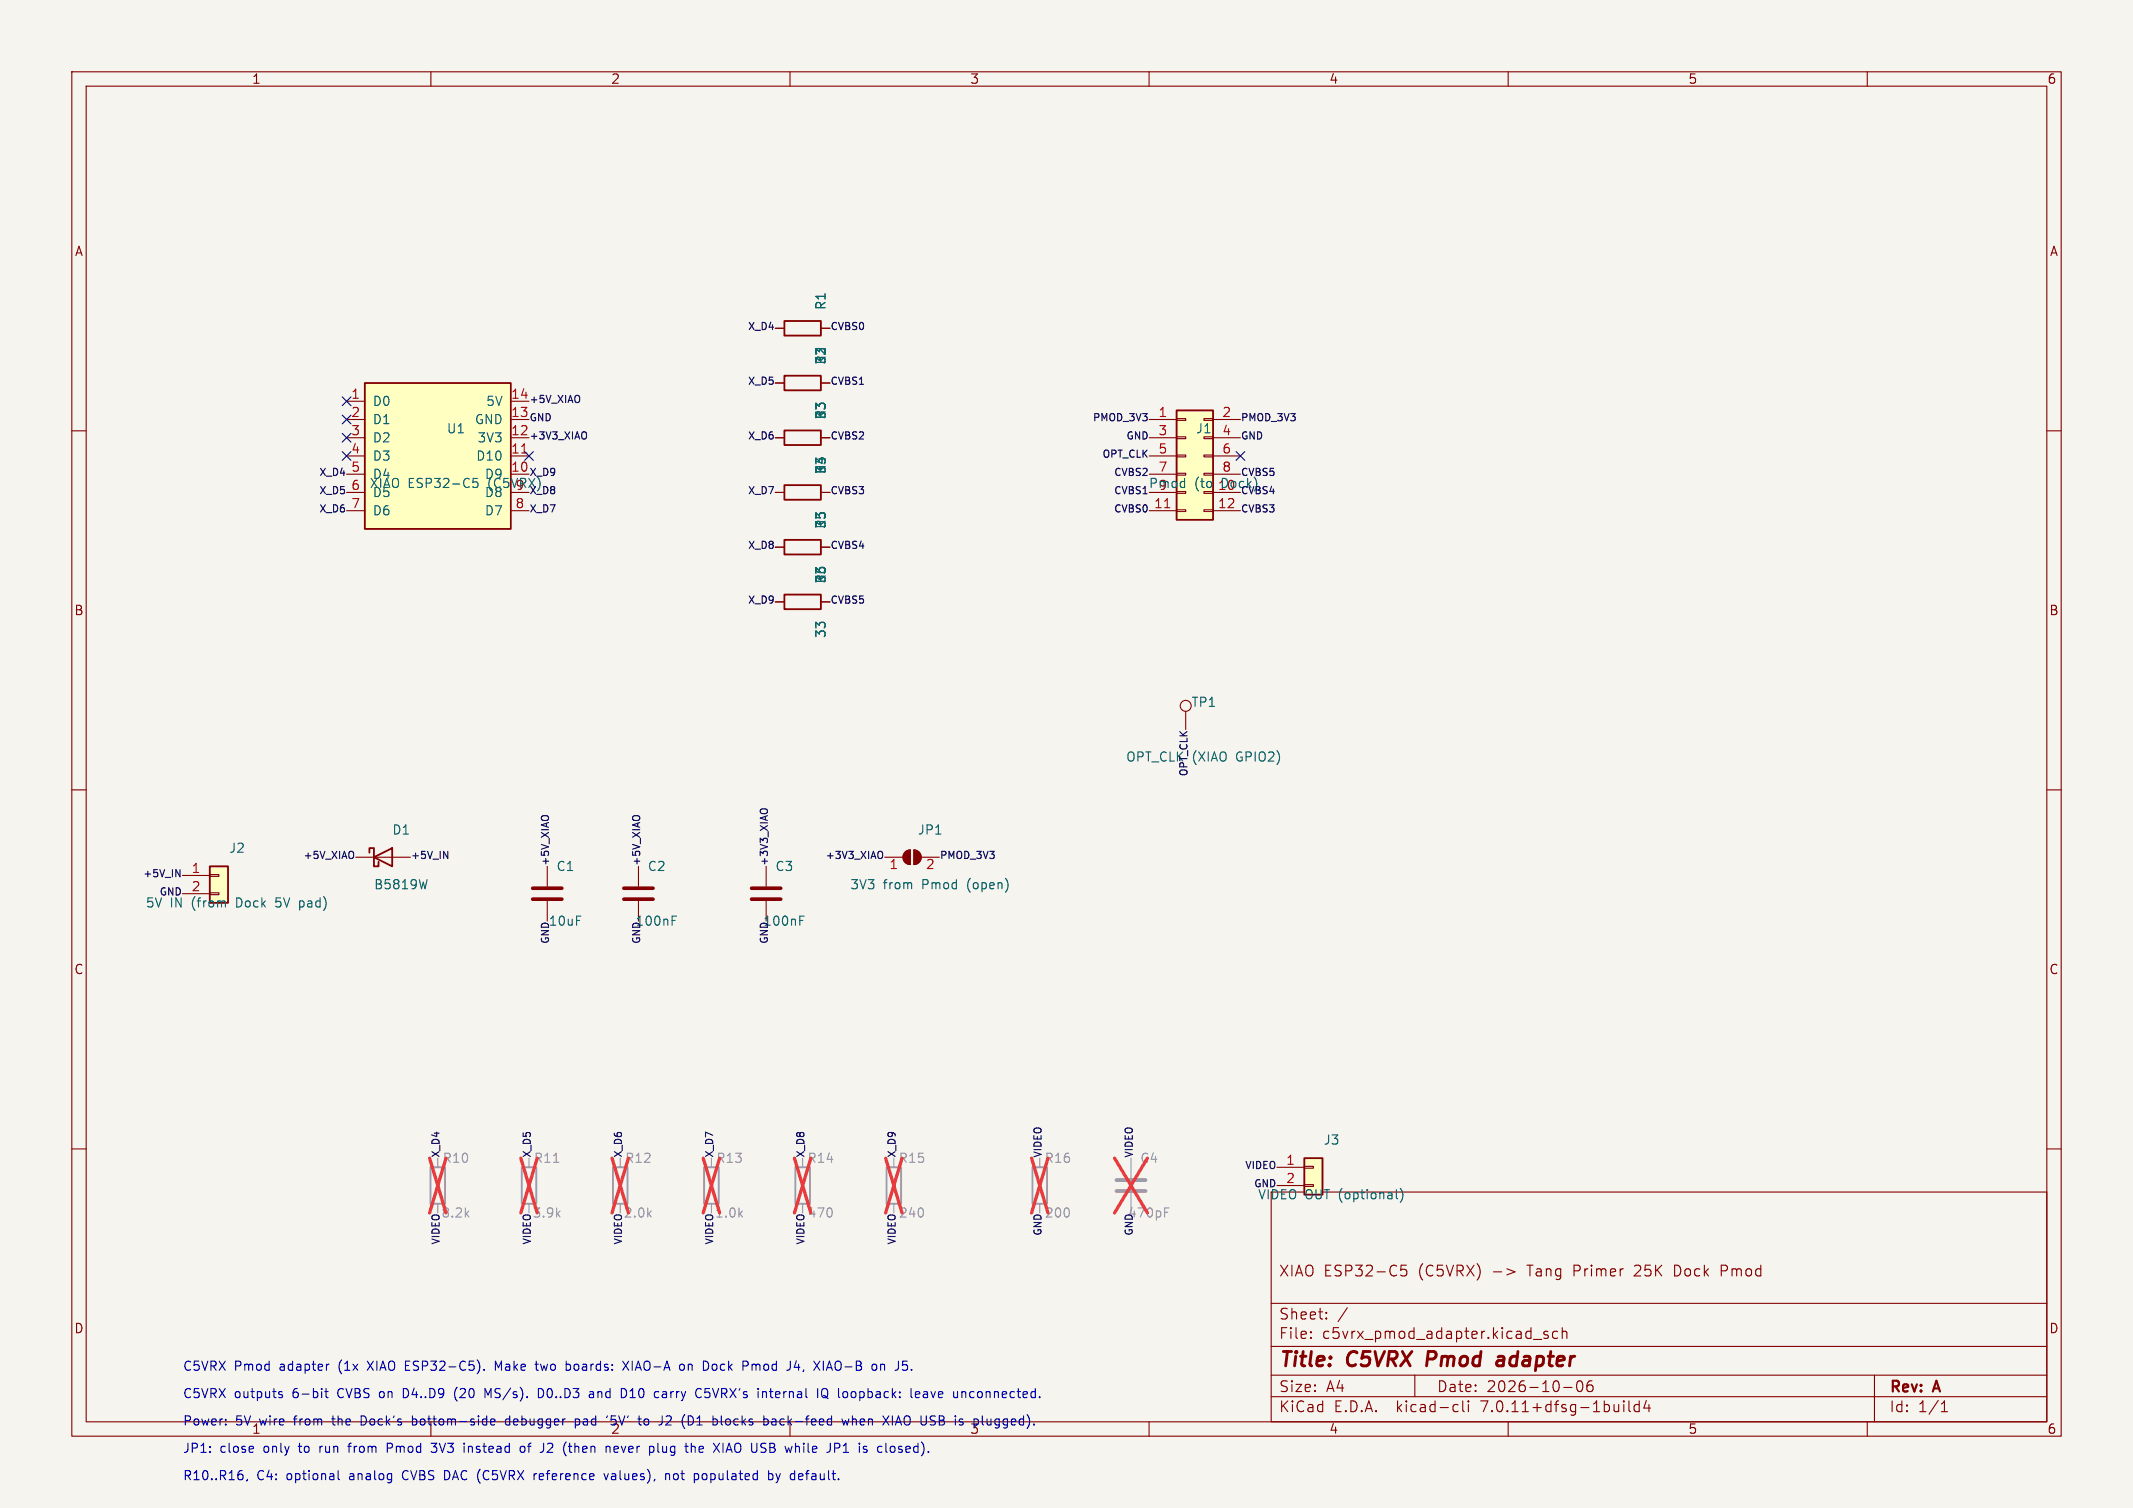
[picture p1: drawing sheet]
<svg xmlns="http://www.w3.org/2000/svg" width="297mm" height="210mm" viewBox="0 0 297 210" stroke-linecap="round" stroke-linejoin="round" font-family="sans-serif">
<path d="M0 0h297v210h-297z" fill="#f5f4ef" stroke="#f5f4ef" stroke-width=".14"/>
<g fill="none" stroke="#840000" stroke-width=".15">
<path d="M10 10h277v190h-277zM12 12h273v186h-273zM60 10v2M110 10v2M160 10v2M210 10v2M260 10v2M10 60h2M48.3 58.4h2.5M48.3 55.9h2.5M71.1 58.4h2.6M71.1 55.9h2.6"/>
<path d="M107.9 53.3h1.3M107.9 45.7h1.3M114.3 53.3h1.3M114.3 45.7h1.3M160 58.4h3.8M163.8 58.3h1.3v.2h-1.3zM167.6 58.3h1.3v.2h-1.3zM168.9 58.4h3.8M285 60h2M48.3 68.6h2.5M48.3 71.1h2.5M48.3 61h2.5"/>
<path d="M48.3 63.5h2.5M48.3 66h2.5M71.1 71.1h2.6M71.1 61h2.6M71.1 63.5h2.6M71.1 66h2.6M107.9 68.6h1.3M107.9 61h1.3M107.9 76.2h1.3M114.3 68.6h1.3M114.3 61h1.3M114.3 76.2h1.3"/>
<path d="M160 68.6h3.8M160 71.1h3.8M160 61h3.8M160 63.5h3.8M160 66h3.8M163.8 71h1.3v.2h-1.3zM163.8 68.5h1.3v.2h-1.3zM163.8 65.9h1.3v.3h-1.3zM163.8 63.4h1.3v.2h-1.3zM163.8 60.8h1.3v.3h-1.3zM167.6 71h1.3v.2h-1.3zM167.6 65.9h1.3v.3h-1.3z"/>
<path d="M167.6 63.4h1.3v.2h-1.3zM167.6 60.8h1.3v.3h-1.3zM168.9 68.6h3.8M168.9 71.1h3.8M168.9 61h3.8M168.9 63.5h3.8M168.9 66h3.8M107.9 83.8h1.3M114.3 83.8h1.3M165.1 99.1v2.5M10 110h2M49.5 119.4h7.6"/>
<path d="M123.2 119.4h2.5M126.1 118.6l.6-.2v2a1.02 1.02 0 0 1-.9-.7 1.02 1.02 0 0 1 .3-1.1zM127.3 118.4a1.02 1.02 0 0 1 1 1 1.02 1.02 0 0 1-1 1zM128.3 119.4h2.5M285 110h2M25.4 121.9h3.8M25.4 124.5h3.8M29.2 124.3h1.3v.3h-1.3zM29.2 121.8h1.3v.2h-1.3zM76.2 120.7v2.7M76.2 125.5v2.8M88.9 120.7v2.7"/>
<path d="M88.9 125.5v2.8M106.7 120.7v2.7M106.7 125.5v2.8M10 160h2M285 160h2M177 166h108v32h-108zM177.8 162.6h3.8M177.8 165.1h3.8M181.6 165h1.3v.2h-1.3zM181.6 162.4h1.3v.3h-1.3zM195.8 176.2h-.7l-.1 .7 .2-.1h.5l.2 .3-.1 .5-.2 .1h-.4l-.2-.1M208 177.1h1.1"/>
<path d="M209.8 176.7l1.2 .4-1.2 .5M233.5 176.2h-.3v1.5h.3M239.7 177h.5M240.2 176.2h-.5v1.5M60 198v2M110 198v2M160 198v2M177 194.5h108M177 191.5h108M177 187.5h108M177 181.5h108M182.5 186.3h.1l-.1 .1"/>
<path d="M182.5 186.3v.1M182.5 185.5v.1M182.5 185.5h.1l-.1 .1M184.7 183.6v.1M184.7 183.6h-.1l.1 .1M184.7 182.8v.1M184.7 182.8h-.1l.1 .1M187.6 182.1l-1.3 2M197 191.5v3M202.6 195.6l.4 .1M203 196.5l-.4 .1M203.7 195.1v1.3l.2 .2"/>
<path d="M204.5 195.1v.1M204.5 195.6v1M204.5 195.1l-.1 .1h.1M210 198v2M213.5 186.5h1.2M215.5 185.5l-.3-.1-.2 .2v.2l.5 .2 .1 .1-.1 .2-.1 .1-.4-.1M216.9 185.5l-.4-.1-.3 .3v.4l.1 .2 .2 .1 .4-.1M217.5 185.5a.37 .37 0 0 1 .7 .1v.8M217.5 184.9v1.5M217.7 193.2h1.2M219.7 192.4a1.02 1.02 0 0 0 .2 1.4h.1a.91 .91 0 0 0 .2-1.4M221.2 192.4a1.17 1.17 0 0 0-.1 1.3l.1 .1 .5-.1 .1-.2v-.3l-.3-.3h-.3l-.2 .3"/>
<path d="M221.4 192.3h.3M226.1 195.1v.1M226.1 195.6v1M226.1 195.1l-.1 .1h.1M226.1 195.1l.1 .1h-.1M226.8 195.1v1.3l.2 .2M228.2 195.7l-.4-.1-.3 .3v.4l.2 .2 .1 .1 .4-.1M228.2 195.1v1.5M229.2 195l-.3 1.1h.9M229.6 195.6v1M260 198v2M261 191.5v6.5"/>
<path d="M270.3 196.6h.9M270.3 195.5l.4-.4v1.5"/>
<circle cx="165.1" cy="98.3" r=".76"/>
</g>
<path d="M198.9 188.2l-.3 2M208.5 190.1l.1 .1 .7-.1M208.6 189l.2-.1 .6 .1M209.4 189.4h-.7l-.3 .3" fill="none" stroke="#840000" stroke-width=".4"/>
<path d="M59.9 162.6h2.1v5h-2.1zM72.6 162.6h2.1v5h-2.1zM85.3 162.6h2.1v5h-2.1zM98 162.6h2.1v5h-2.1zM110.7 162.6h2.1v5h-2.1zM123.4 162.6h2.1v5h-2.1zM143.8 162.6h2v5h-2z" fill="none" stroke="#9c9b98" stroke-width=".25"/>
<g fill="none" stroke="#9c9b98" stroke-width=".15">
<path d="M61 161.3v1.3M61 167.6v1.3M73.7 161.3v1.3M73.7 167.6v1.3M86.4 161.3v1.3M86.4 167.6v1.3M99.1 161.3v1.3M99.1 167.6v1.3M111.8 161.3v1.3M111.8 167.6v1.3M124.5 161.3v1.3M124.5 167.6v1.3"/>
<path d="M144.8 161.3v1.3M144.8 167.6v1.3M157.5 161.3v2.8M157.5 166.1v2.8"/>
</g>
<g fill="none" stroke="#eb3a3d" stroke-width=".46">
<path d="M59.8 161.3l2.3 7.6M62.1 161.3l-2.3 7.6M72.5 161.3l2.3 7.6M74.8 161.3l-2.3 7.6M85.2 161.3l2.3 7.6M87.5 161.3l-2.3 7.6M97.9 161.3l2.3 7.6M100.2 161.3l-2.3 7.6M110.6 161.3l2.3 7.6M112.9 161.3l-2.3 7.6M123.3 161.3l2.3 7.6M125.6 161.3l-2.3 7.6"/>
<path d="M143.6 161.3l2.3 7.6M145.9 161.3l-2.3 7.6M155.2 161.3l4.6 7.6M159.8 161.3l-4.6 7.6"/>
</g>
<path d="M50.8 53.3h20.3v20.4h-20.3zM109.2 52.3h5.1v2.1h-5.1zM109.2 59.9h5.1v2.1h-5.1zM109.2 44.7h5.1v2h-5.1zM163.8 57.2h5.1v15.2h-5.1zM109.2 67.6h5.1v2h-5.1zM109.2 75.2h5.1v2h-5.1zM109.2 82.8h5.1v2h-5.1zM51.4 118.7v-.6h.7v2.6h.6v-.7M52.1 119.4l2.5-1.3v2.6zM29.2 120.7h2.5v5h-2.5zM181.6 161.3h2.5v5.1h-2.5z" fill="none" stroke="#840000" stroke-width=".25"/>
<g fill="#ffffc2" stroke="#ffffc2" stroke-width=".14">
<path d="M163.8 57.2h5.1v15.2h-5.1z"/>
<path d="M29.2 120.7h2.5v5h-2.5z"/>
<path d="M181.6 161.3h2.5v5.1h-2.5z"/>
<path d="M50.8 53.3h20.3v20.4h-20.3z"/>
</g>
<path d="M72.6 63.1h.8M162.2 70.7h.7" fill="none" stroke="#a90000" stroke-width=".15"/>
<path d="M74.2 125.2h4M74.2 123.7h4M86.9 125.2h4M86.9 123.7h4M104.6 125.2h4.1M104.6 123.7h4.1" fill="none" stroke="#840000" stroke-width=".51"/>
<path d="M66.5 66.6h-.6l-.1 .6 .2-.1 .4 .1 .2 .1-.1 .5-.2 .1h-.3l-.2-.1M41.7 125.5v1.2M41.7 126.2l.1 .1M41.8 125.5h-.1M59.5 122.5l-.3 1.3M93.6 128.2h.4M93.6 127.6h.6M111.4 128.2h.4M111.4 127.6h.6M194.4 165.7v1.1l.2 .1M195 165.5a1.46 1.46 0 0 1 0 1.9" fill="none" stroke="#006464" stroke-width=".15"/>
<g fill="#840000" stroke="#840000" stroke-width=".15">
<path d="M126.1 118.6l.6-.2v2a1.02 1.02 0 0 1-.9-.7 1.02 1.02 0 0 1 .3-1.1z"/>
<path d="M127.3 118.4a1.02 1.02 0 0 1 1 1 1.02 1.02 0 0 1-1 1z"/>
</g>
<path d="M77.1 161.9h.7M162.2 168.8h.4M162.2 168.2h.6" fill="none" stroke="#939391" stroke-width=".15"/>
<path d="M155.4 165.9h4.1M155.4 164.3h4.1" fill="none" stroke="#9c9b98" stroke-width=".51"/>
<path d="M81.4 60.1l.1 .1a.64 .64 0 0 1-.1 .9M49.1 118.6a.71 .71 0 0 1 0 .9M61.8 118.6l.5 1v-1M105.9 112.9v-.1a.64 .64 0 0 1 1 .1M122.7 118.6h.1a.64 .64 0 0 1-.1 1M24.5 121.1l.6 1v-1" fill="none" stroke="#0f0f0f" stroke-width=".15"/>
<g fill="none" stroke="#0000c2" stroke-width=".15">
<path d="M31.4 198.3v.1M31.4 197.7v.1M38.9 194.2h.3l.1 .2v.2h-.4M38.9 193.9h.4M45.2 193.8h.5M45.4 193.4v1.1l.1 .1h.2M45.8 190h-.2M50.6 197.2h-.3v1.2h.3M56.5 193.4h-.3v1.2h.3M57.4 198.4h.4M57.4 197.2v1.2M57.8 197.6l-.4 .1"/>
<path d="M63.7 193.2a1.46 1.46 0 0 0 0 1.9M67.4 190.7v.1M68.3 198l.6-.1v-.2l-.4-.1-.2 .2 .1 .6h.5M68.4 193.4l-.4 .9-.5-.9v1.2M69.4 190.5l-.4-.9v1.2M71 197.7l-.4-.1-.2 .2v.4l.1 .2h.5M74.5 190h.5M74.7 190.6v.2h.3M75 193.4a.64 .64 0 0 1 .7 .6 .64 .64 0 0 1-.7 .6zM79 190h.3l.1 .2v.5l-.4 .1M80.1 197.7l.4-.1 .2 .2v.4l-.1 .2h-.5M80.1 197.6v1.3"/>
<path d="M82.2 193.8h.3l.1 .2v.6M82.6 194.6h-.4M82.6 194.1l-.4 .1M85.7 197.2h-.6v.6l.2-.1h.3M86.7 189.6l.8 1.2M86.8 193.4a.68 .68 0 0 1 .5 .6 .68 .68 0 0 1-.5 .6M87.5 189.6l-.8 1.2M90.1 197.6l-.3 .1-.1 .1v.5l.4 .1M92.6 193.8l-.3 .1M92.7 194.2h-.3a.25 .25 0 0 0-.2 .2 .25 .25 0 0 0 .2 .2h.3M93.2 197.2h-.3l-.2 .1M93.4 197.7l-.7 .7h.8"/>
<path d="M94.7 190h.3l.3 .2v.4l-.1 .2h-.5M95.8 197.2h.3a.53 .53 0 0 1 .5 .5M96.6 197.9a.55 .55 0 0 1-.8 .5M97.4 193.4l.2 .1M97.6 194.5l-.2 .1M98.1 194.5l.2 .1h.3M98.8 193.4h-.6l-.1 .6 .2-.1h.3M99.4 190l-.2 .2v.4l.2 .2M100.4 197.2v1.1l.2 .1M104.7 190v.8M105.1 190l-.4 .1M106.5 193.8l.2 .2v.6"/>
<path d="M107.1 193.8h.5M107.5 197.7h.5v.7M108 197.9l-.4 .1a.25 .25 0 0 0-.2 .2 .25 .25 0 0 0 .2 .2h.4M110.9 189.5l-.3 .9h.8M111.2 190v.8M114.5 193.6a.43 .43 0 0 1 .4-.2 .43 .43 0 0 1 .3 .4v.4a.42 .42 0 0 1-.4 .5 .42 .42 0 0 1-.4-.5zM114.6 194.3l.3 .1 .4 .4M115.2 190.5h.6M115.5 189.6l-.4 1.2M117.2 197.6l.3 .8 .2-.6 .3 .6 .2-.8M118.6 194.6h.3M118.7 197.7l.2-.1 .3 .1v.7"/>
<path d="M118.7 197.2v1.2M118.9 193.8l-.3 .1M122.6 190.1l.2-.1h.3l.1 .8M122.6 190v.8M124.7 198.4l.4-1.2 .4 1.2M124.8 198.1h.6M126.9 190.7v.1M127.5 194.2l.6-.1-.1-.2-.4-.1-.1 .2v.6h.5M128.6 193.9h.5l.1 .7M129.2 194.1l-.5 .1a.25 .25 0 0 0-.2 .2 .25 .25 0 0 0 .2 .2h.5M135.5 193.8l-.4 .1-.1 .1 .1 .5 .4 .1M135.6 197.6v1.3"/>
<path d="M136 197.6l-.4 .1M138.6 197.7v.6M33.8 205.4v.5M34.5 206l-.2 .3M47.1 204.8v1.1l.2 .2M48.4 201.4h.5M48.7 201l-.1 1.3M53.9 201.7h.5M54.4 201h-.5v1.3M60 201h.8l-.4 .5h.3M60 202.1l.2 .2 .5-.1M65.2 201.4v.9"/>
<path d="M65.4 201.4l-.2 .1M72.5 201.5l.4-.1 .2 .3v.3l-.2 .3-.4-.1-.1-.2v-.3zM74.7 205.2l-.2 .1-.1 .2M76.4 201l-.2 .1M76.9 201.5l-.7 .8h.8M79.1 201.4h.5M79.3 202.1l.1 .1 .2 .1M84.1 205.2l.3 .9 .3-.9M84.8 201.4l.1 .2v.7M86 201.5l-.3-.1-.2 .2 .1 .6h.4M86.1 201.7l-.6 .1M91.6 201v1.1l.2 .2"/>
<path d="M92.7 205.3l.2-.1 .3 .1v.8M92.7 205.2v.9M96.4 201.4l.3 .1 .1 .1v.7M97 205.2l.3 .3v.3l-.3 .3M97.4 201.5v.7M97.8 205.3v.6M97.9 201.7l-.6 .1M101.1 202.3l.4-1.3 .4 1.3M101.2 201.9h.6M107 205.3l.4-.1 .2 .3v.3l-.1 .2h-.5M107 204.8v1.3M108 205.2l.4 .9-.2 .3-.2 .1"/>
<path d="M111.3 206l.3 .1M111.6 205.2l-.3 .1M111.8 205.5l-.6 .1M111.9 201v.1M117.4 202.3h.7M117.4 201.4l.4-.4v1.3M122.7 201.4l-.4 .1-.1 .2 .1 .4 .4 .2M125.1 202.2l.4 .1M125.5 201.4l-.3 .1-.1 .1 .1 .2h.3"/>
</g>
<path d="M47.7 57.8l1.2 1.2M47.7 55.3l1.2 1.2M48.9 57.8l-1.2 1.2M48.9 55.3l-1.2 1.2M47.7 62.9l1.2 1.2M47.7 60.4l1.2 1.2M48.9 62.9l-1.2 1.2M48.9 60.4l-1.2 1.2M73.1 62.9l1.2 1.2M74.3 62.9l-1.2 1.2M172.1 62.9l1.2 1.2M173.3 62.9l-1.2 1.2" fill="none" stroke="#000084" stroke-width=".15"/>
<g font-size="2.8" fill="#840000">
<text x="178" y="190.9">Title:</text>
<text x="187.7" y="190.9">C5VRX</text>
<text x="199.5" y="190.9">Pmod</text>
<text x="210.1" y="190.9">adapter</text>
</g>
<g font-size="2.1" fill="#840000">
<text x="178" y="178">XIAO ESP32-C5</text>
<text x="197.5" y="178">(C5VRX)</text>
<text x="213" y="178">Tang</text>
<text x="219.5" y="178">Primer</text>
<text x="228.2" y="178">25K</text>
<text x="233.8" y="178">Dock</text>
<text x="240.5" y="178">Pmod</text>
<text x="178" y="184">Sheet:</text>
<text x="178" y="186.7">File:</text>
<text x="184.1" y="186.7">c5vrx_pmod_adapter.kicad_sch</text>
<text x="178" y="196.9">KiCad</text>
<text x="178" y="194.1">Size:</text>
<text x="184.7" y="194.1">A4</text>
<text x="185.7" y="196.9">E.D.A.</text>
<text x="194.6" y="196.9">kicad-cli</text>
<text x="200" y="194.1">Date:</text>
<text x="206.5" y="196.9">7.0.11+dfsg-1build4</text>
<text x="207" y="194.1">2026-10-06</text>
<text x="263" y="194.3">Rev:</text>
<text x="263" y="196.9">Id:</text>
<text x="267.1" y="196.9">1/1</text>
<text x="269.4" y="194.3">A</text>
</g>
<g font-size="1.8" fill="#840000">
<text x="35" y="11.9">1</text>
<text x="85" y="11.9">2</text>
<text x="135" y="11.9">3</text>
<text x="185" y="11.9">4</text>
<text x="235" y="11.9">5</text>
<text x="285" y="11.9">6</text>
<text x="10.3" y="35.9">A</text>
<text x="285.3" y="35.9">A</text>
<text x="10.3" y="85.9">B</text>
<text x="285.3" y="85.9">B</text>
<text x="10.3" y="135.9">C</text>
<text x="285.3" y="135.9">C</text>
<text x="10.3" y="185.9">D</text>
<text x="285.3" y="185.9">D</text>
<text x="35" y="199.9">1</text>
<text x="185" y="199.9">4</text>
<text x="235" y="199.9">5</text>
<text x="285" y="199.9">6</text>
</g>
<g font-size="1.8" fill="#006464">
<text x="115.2" y="43.3" transform="rotate(-90 115.2 43.3)">R1</text>
<text x="115.2" y="50.8" transform="rotate(-90 115.2 50.8)">33</text>
<text x="51.8" y="56.7">D0</text>
<text x="51.8" y="59.3">D1</text>
<text x="66" y="59.3">GND</text>
<text x="67.6" y="56.7">5V</text>
<text x="115.2" y="58.5" transform="rotate(-90 115.2 58.5)">33</text>
<text x="51.8" y="61.8">D2</text>
<text x="51.8" y="64.4">D3</text>
<text x="62.1" y="60.6">U1</text>
<text x="66.2" y="64.4">D10</text>
<text x="66.4" y="61.8">3V3</text>
<text x="166.4" y="60.6">J1</text>
<text x="51.4" y="68.2">XIAO ESP32-C5</text>
<text x="51.8" y="66.9">D4</text>
<text x="51.8" y="69.4">D5</text>
<text x="51.8" y="72">D6</text>
<text x="67.4" y="66.9">D9</text>
<text x="67.4" y="72">D7</text>
<text x="67.4" y="69.4">D8</text>
<text x="68.1" y="68.2">(C5VRX)</text>
<text x="71.7" y="68.3">9</text>
<text x="115.2" y="66.1" transform="rotate(-90 115.2 66.1)">33</text>
<text x="159.9" y="68.2">Pmod</text>
<text x="161.2" y="68.3">9</text>
<text x="166.3" y="68.2">(to</text>
<text x="169.5" y="68.3">10</text>
<text x="170.2" y="68.2">Dock)</text>
<text x="115.2" y="73.7" transform="rotate(-90 115.2 73.7)">33</text>
<text x="115.2" y="81.3" transform="rotate(-90 115.2 81.3)">33</text>
<text x="115.2" y="88.9" transform="rotate(-90 115.2 88.9)">33</text>
<text x="165.8" y="98.7">TP1</text>
<text x="156.7" y="106.3">OPT_CLK (XIAO</text>
<text x="172.2" y="106.3">GPIO2)</text>
<text x="31.8" y="119">J2</text>
<text x="54.5" y="116.4">D1</text>
<text x="127.7" y="116.4">JP1</text>
<text x="52" y="124.1">B5819W</text>
<text x="77.4" y="121.5">C1</text>
<text x="90.1" y="121.5">C2</text>
<text x="107.9" y="121.5">C3</text>
<text x="118.3" y="124.1">3V3</text>
<text x="123" y="124.1">from</text>
<text x="128.5" y="124.1">Pmod</text>
<text x="134.9" y="124.1">(open)</text>
<text x="20.2" y="126.6">5V</text>
<text x="23.7" y="126.6">IN</text>
<text x="26.8" y="126.6">(from</text>
<text x="33.2" y="126.6">Dock</text>
<text x="38.9" y="126.6">5V</text>
<text x="42.3" y="126.6">pad)</text>
<text x="76.3" y="129.1">10uF</text>
<text x="88.4" y="129.1">100nF</text>
<text x="106.2" y="129.1">100nF</text>
<text x="184.2" y="159.6">J3</text>
<text x="175.1" y="167.2">VIDEO OUT (optional)</text>
</g>
<g font-size="1.8" fill="#a90000">
<text x="48.8" y="55.6">1</text>
<text x="48.8" y="58.2">2</text>
<text x="71.1" y="58.2">13</text>
<text x="71.1" y="55.6">14</text>
<text x="161.2" y="58.2">1</text>
<text x="170.1" y="58.2">2</text>
<text x="48.8" y="60.7">3</text>
<text x="48.8" y="63.2">4</text>
<text x="48.8" y="65.8">5</text>
<text x="71.1" y="65.8">10</text>
<text x="71.1" y="63.2">11</text>
<text x="71.1" y="60.7">12</text>
<text x="161.2" y="60.7">3</text>
<text x="161.2" y="63.2">5</text>
<text x="161.2" y="65.8">7</text>
<text x="170.1" y="60.7">4</text>
<text x="170.1" y="63.2">6</text>
<text x="170.1" y="65.8">8</text>
<text x="48.8" y="68.3">6</text>
<text x="48.8" y="70.9">7</text>
<text x="71.7" y="70.9">8</text>
<text x="160.6" y="70.9">11</text>
<text x="169.5" y="70.9">12</text>
<text x="26.6" y="121.7">1</text>
<text x="26.6" y="124.2">2</text>
<text x="123.8" y="121.4">1</text>
<text x="128.8" y="121.4">2</text>
<text x="179" y="162.3">1</text>
<text x="179" y="164.8">2</text>
</g>
<g font-size="1.8" fill="#939391">
<text x="61.6" y="162.2">R10</text>
<text x="74.3" y="162.2">R11</text>
<text x="87" y="162.2">R12</text>
<text x="99.7" y="162.2">R13</text>
<text x="112.4" y="162.2">R14</text>
<text x="125.1" y="162.2">R15</text>
<text x="145.4" y="162.2">R16</text>
<text x="158.7" y="162.2">C4</text>
<text x="145.4" y="169.8">200</text>
<text x="157" y="169.8">470pF</text>
</g>
<g font-size="1.8" fill="#0f0f0f">
<text x="61.4" y="169.8">8.2k</text>
<text x="74.1" y="169.8">3.9k</text>
<text x="86.8" y="169.8">2.0k</text>
<text x="99.5" y="169.8">1.0k</text>
<text x="112.4" y="169.8">470</text>
<text x="125.1" y="169.8">240</text>
</g>
<g font-size="1.8" fill="#0000c2">
<text x="25.4" y="191.1">C5VRX</text>
<text x="32.6" y="191.1">Pmod</text>
<text x="39.1" y="191.1">adapter</text>
<text x="47.4" y="191.1">(1x</text>
<text x="51.7" y="191.1">XIAO ESP32-C5).</text>
<text x="69.8" y="191.1">Make</text>
<text x="75.7" y="191.1">two</text>
<text x="80.1" y="191.1">boards:</text>
<text x="88.2" y="191.1">XIAO-A</text>
<text x="96.3" y="191.1">on</text>
<text x="99.8" y="191.1">Dock</text>
<text x="105.5" y="191.1">Pmod</text>
<text x="111.9" y="191.1">J4,</text>
<text x="115.9" y="191.1">XIAO-B</text>
<text x="124.1" y="191.1">on</text>
<text x="25.4" y="194.9">C5VRX</text>
<text x="32.6" y="194.9">outputs</text>
<text x="40.9" y="194.9">6-bit</text>
<text x="47.3" y="194.9">CVBS on</text>
<text x="56.8" y="194.9">D4..D9</text>
<text x="64.1" y="194.9">(20</text>
<text x="68.6" y="194.9">MS/s).</text>
<text x="76.2" y="194.9">D0..D3</text>
<text x="83.5" y="194.9">and</text>
<text x="88.1" y="194.9">D10</text>
<text x="93" y="194.9">carry</text>
<text x="99" y="194.9">C5VRX's</text>
<text x="107.8" y="194.9">internal</text>
<text x="116.3" y="194.9">IQ</text>
<text x="119.4" y="194.9">loopback:</text>
<text x="129.7" y="194.9">leave</text>
<text x="135.8" y="194.9">unconnected.</text>
<text x="25.4" y="202.5">JP1:</text>
<text x="25.4" y="198.7">Power:</text>
<text x="30.6" y="202.5">close</text>
<text x="32.8" y="198.7">5V</text>
<text x="36.3" y="198.7">wire</text>
<text x="36.8" y="202.5">only</text>
<text x="41.2" y="198.7">from</text>
<text x="41.9" y="202.5">to</text>
<text x="45" y="202.5">run</text>
<text x="46.8" y="198.7">the</text>
<text x="49.2" y="202.5">from</text>
<text x="50.9" y="198.7">Dock's</text>
<text x="54.7" y="202.5">Pmod</text>
<text x="58.2" y="198.7">bottom-side</text>
<text x="61.2" y="202.5">3V3</text>
<text x="65.9" y="202.5">instead</text>
<text x="71.5" y="198.7">debugger</text>
<text x="73.9" y="202.5">of</text>
<text x="77" y="202.5">J2</text>
<text x="80.3" y="202.5">(then</text>
<text x="81.3" y="198.7">pad</text>
<text x="85" y="199.9">2</text>
<text x="86" y="198.7">'5V'</text>
<text x="86.4" y="202.5">never</text>
<text x="90.6" y="198.7">to</text>
<text x="92.7" y="202.5">plug</text>
<text x="93.7" y="198.7">J2</text>
<text x="97" y="198.7">(D1</text>
<text x="98" y="202.5">the</text>
<text x="101.5" y="198.7">blocks</text>
<text x="102.1" y="202.5">XIAO USB</text>
<text x="108.8" y="198.7">back-feed</text>
<text x="112.5" y="202.5">while</text>
<text x="118.5" y="202.5">JP1</text>
<text x="120" y="198.7">when</text>
<text x="123.1" y="202.5">is</text>
<text x="125.9" y="198.7">XIAO USB</text>
<text x="125.9" y="202.5">closed).</text>
<text x="135" y="199.9">3</text>
<text x="136.3" y="198.7">is</text>
<text x="139.1" y="198.7">plugged).</text>
<text x="25.4" y="206.4">R10..R16,</text>
<text x="35.8" y="206.4">C4:</text>
<text x="40" y="206.4">optional</text>
<text x="48.9" y="206.4">analog</text>
<text x="56.5" y="206.4">CVBS DAC (C5VRX</text>
<text x="75.4" y="206.4">reference</text>
<text x="85.4" y="206.4">values),</text>
<text x="94.1" y="206.4">not</text>
<text x="98.3" y="206.4">populated</text>
<text x="108.9" y="206.4">by</text>
<text x="112.1" y="206.4">default.</text>
</g>
<g font-size="1.4" fill="#0f0f0f">
<text x="104" y="46.2">X_D4</text>
<text x="115.6" y="46.2">CVBS0</text>
<text x="104" y="53.8">X_D5</text>
<text x="115.6" y="53.8">CVBS1</text>
<text x="73.7" y="56.3">+5V_XIAO</text>
<text x="73.7" y="58.9">GND</text>
<text x="152" y="58.9">PMOD_3V3</text>
<text x="172.7" y="58.9">PMOD_3V3</text>
<text x="73.7" y="61.4">+3V3_XIAO</text>
<text x="104" y="61.4">X_D6</text>
<text x="115.6" y="61.4">CVBS2</text>
<text x="153.4" y="64">OPT_CLK</text>
<text x="156.7" y="61.4">GND</text>
<text x="172.7" y="61.4">GND</text>
<text x="44.3" y="69">X_D5</text>
<text x="44.3" y="66.5">X_D4</text>
<text x="44.3" y="71.6">X_D6</text>
<text x="73.7" y="71.6">X_D7</text>
<text x="73.7" y="69">X_D8</text>
<text x="73.7" y="66.5">X_D9</text>
<text x="104" y="69">X_D7</text>
<text x="115.6" y="69">CVBS3</text>
<text x="155" y="66.5">CVBS2</text>
<text x="155" y="69">CVBS1</text>
<text x="155" y="71.6">CVBS0</text>
<text x="172.7" y="71.6">CVBS3</text>
<text x="172.7" y="69">CVBS4</text>
<text x="172.7" y="66.5">CVBS5</text>
<text x="104" y="76.7">X_D8</text>
<text x="115.6" y="76.7">CVBS4</text>
<text x="104" y="84.3">X_D9</text>
<text x="115.6" y="84.3">CVBS5</text>
<text x="165.6" y="108.2" transform="rotate(-90 165.6 108.2)">OPT_CLK</text>
<text x="42.1" y="119.8">+5V_XIAO</text>
<text x="57.1" y="119.8">+5V_IN</text>
<text x="114.8" y="119.8">+3V3_XIAO</text>
<text x="130.8" y="119.8">PMOD_3V3</text>
<text x="19.8" y="122.4">+5V_IN</text>
<text x="22.1" y="124.9">GND</text>
<text x="76.7" y="120.7" transform="rotate(-90 76.7 120.7)">+5V_XIAO</text>
<text x="89.4" y="120.7" transform="rotate(-90 89.4 120.7)">+5V_XIAO</text>
<text x="107.1" y="120.7" transform="rotate(-90 107.1 120.7)">+3V3_XIAO</text>
<text x="76.7" y="131.6" transform="rotate(-90 76.7 131.6)">GND</text>
<text x="89.4" y="131.6" transform="rotate(-90 89.4 131.6)">GND</text>
<text x="107.1" y="131.6" transform="rotate(-90 107.1 131.6)">GND</text>
<text x="61.4" y="161.3" transform="rotate(-90 61.4 161.3)">X_D4</text>
<text x="74.1" y="161.3" transform="rotate(-90 74.1 161.3)">X_D5</text>
<text x="86.8" y="161.3" transform="rotate(-90 86.8 161.3)">X_D6</text>
<text x="99.5" y="161.3" transform="rotate(-90 99.5 161.3)">X_D7</text>
<text x="112.2" y="161.3" transform="rotate(-90 112.2 161.3)">X_D8</text>
<text x="124.9" y="161.3" transform="rotate(-90 124.9 161.3)">X_D9</text>
<text x="145.2" y="161.3" transform="rotate(-90 145.2 161.3)">VIDEO</text>
<text x="157.9" y="161.3" transform="rotate(-90 157.9 161.3)">VIDEO</text>
<text x="173.3" y="163">VIDEO</text>
<text x="174.5" y="165.6">GND</text>
<text x="61.4" y="173.5" transform="rotate(-90 61.4 173.5)">VIDEO</text>
<text x="74.1" y="173.5" transform="rotate(-90 74.1 173.5)">VIDEO</text>
<text x="86.8" y="173.5" transform="rotate(-90 86.8 173.5)">VIDEO</text>
<text x="99.5" y="173.5" transform="rotate(-90 99.5 173.5)">VIDEO</text>
<text x="112.2" y="173.5" transform="rotate(-90 112.2 173.5)">VIDEO</text>
<text x="124.9" y="173.5" transform="rotate(-90 124.9 173.5)">VIDEO</text>
<text x="145.2" y="172.2" transform="rotate(-90 145.2 172.2)">GND</text>
<text x="157.9" y="172.2" transform="rotate(-90 157.9 172.2)">GND</text>
</g>
</svg>
